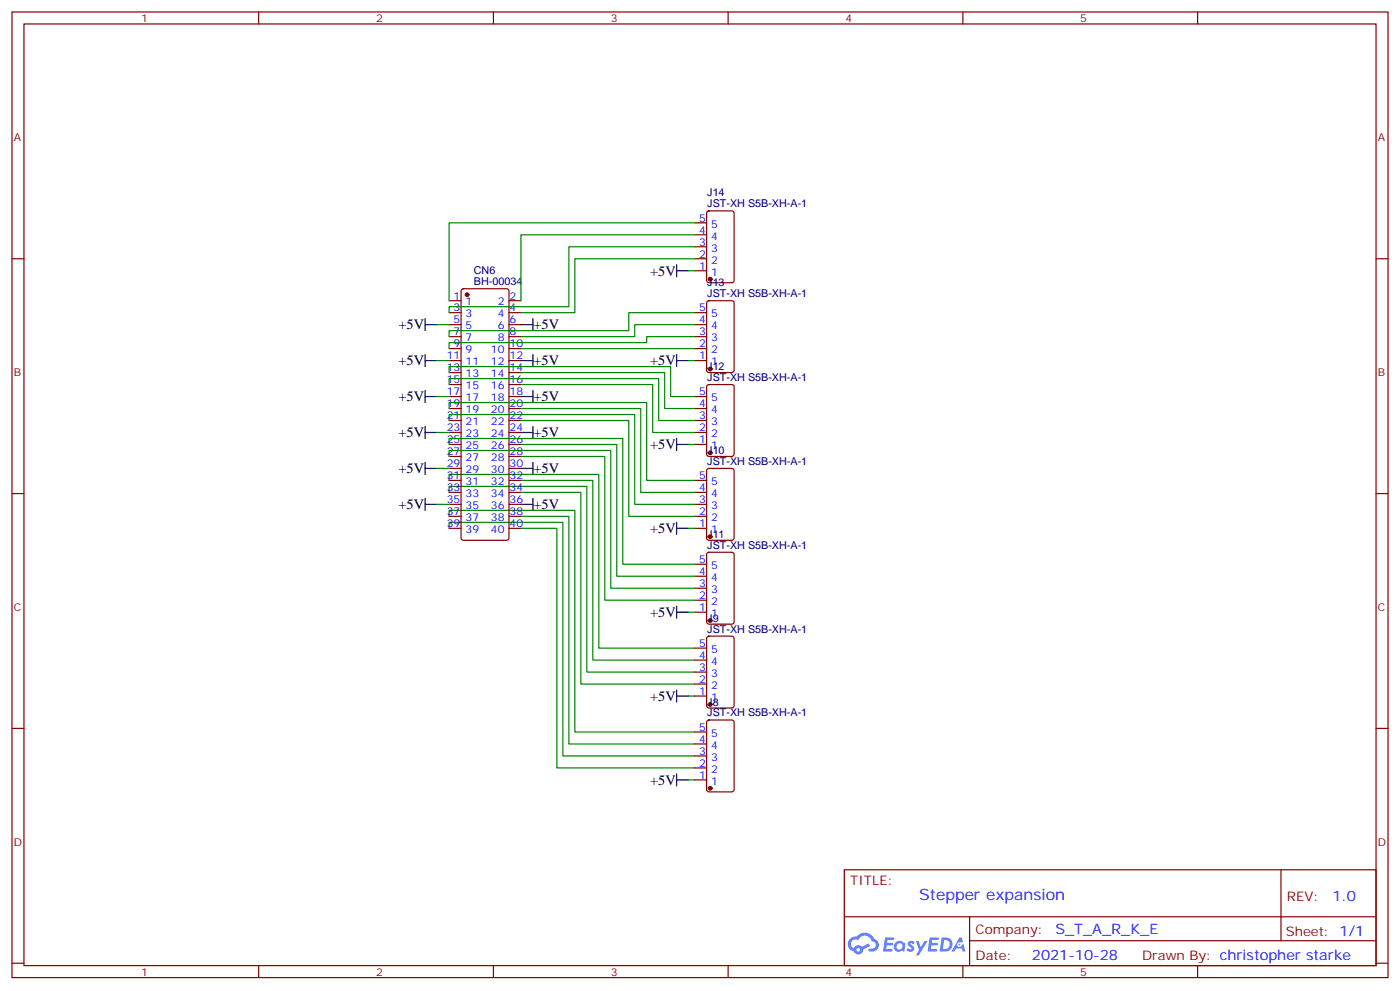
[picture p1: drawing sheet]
<svg xmlns="http://www.w3.org/2000/svg" width="412mm" height="292mm" viewBox="0 0 412 292" stroke-linecap="round" stroke-linejoin="round" font-family="sans-serif">
<g fill="none" stroke="#870000" stroke-width=".35">
<path d="M3.5 3.5h405.4v284.4h-405.4zM7.1 7.1h398.2v277.2h-398.2zM76.2 3.5v3.6M145.3 3.5v3.6M214.5 3.5v3.6M283.6 3.5v3.6M352.8 3.5v3.6M3.5 76.2h3.6M405.3 76.2h3.6M3.5 145.3h3.6M405.3 145.3h3.6M3.5 214.5h3.6"/>
<path d="M405.3 214.5h3.6M248.7 256.1h156.6v28.2h-156.6zM377.3 256.1v20.9M248.7 270h156.5M285.6 277h119.6M285.6 270v14.1M3.5 283.6h3.6M76.2 284.3v3.6M145.3 284.3v3.6M214.5 284.3v3.6M283.6 284.3v3.6M352.8 284.3v3.6"/>
<path d="M405.3 283.6h3.6"/>
</g>
<g fill="#5487ff">
<path d="M267.7 277.3a1.22 1.22 0 0 1 1.7 .3l-.4 .5a.47 .47 0 0 0-.3-.4 .47 .47 0 0 0-.5 .2l.1 .3a1.14 1.14 0 0 1 .8 1.7 1.14 1.14 0 0 1-1.9 0l-.2-.2 .5-.5 .7 .4a.29 .29 0 0 0 .3-.3 .29 .29 0 0 0-.2-.3 1.04 1.04 0 0 1-.6-1.7z"/>
<path d="M260.7 276h2.4l.3 .2-.2 .5-1.8 .1-.1 .8h1.5l.3 .4-.3 .4h-1.6l-.2 1.1h1.7l.2 .3-.2 .3-2.6 .1z"/>
<path d="M273.8 276h2.4l.3 .2-.1 .5-1.8 .1-.2 .8h1.6l.3 .4-.4 .4h-1.6l-.1 1.1h1.7l.2 .3-.2 .3-2.6 .1z"/>
<path d="M282.6 276.1h.7l.3 1.2-.6 .3a.69 .69 0 0 0-1 .3 .69 .69 0 0 0 .4 1 .69 .69 0 0 0 .9-.7l.5-.2 .6 2.2h-.8l-.2-.9h-1.8l-.5 .9h-.8z"/>
<path d="M269.8 277.1h.8l.6 1.8 1.1-1.8h.9l-2.6 4.2h-.8l.9-1.5z"/>
<path d="M277.4 276.1l-.6 4.1h1.3a2.11 2.11 0 0 0 2.5-2.1 2.11 2.11 0 0 0-2.5-2zM278.1 276.8a1.39 1.39 0 0 1 1.7 1.4 1.39 1.39 0 0 1-1.8 1.3h-.3z"/>
<path d="M263.7 277.7a1.54 1.54 0 0 0-.1 2.1 1.54 1.54 0 0 0 2.2 .2l.6 .2 .3-2.3-.2-.2-.4-.1a1.49 1.49 0 0 0-2.4 .1zM264 278.7a.94 .94 0 0 1 1.8 0 .94 .94 0 0 1-1.8 0z"/>
<path d="M250.4 276.4a2.18 2.18 0 0 0 1.1 3.7 1.44 1.44 0 0 0 1.6 1 1.44 1.44 0 0 0 1.2-1.5l2-1-.5-.8-1.9 1a1.47 1.47 0 0 0-2.4 .4 1.39 1.39 0 0 1-.7-1.9 1.39 1.39 0 0 1 2-.5 2.12 2.12 0 0 1 2.2-1.3 2.12 2.12 0 0 1 1.9 1.7 1.14 1.14 0 0 1 1.1 1.4 1.14 1.14 0 0 1-1.7 .8 .43 .43 0 0 0-.5 .3 .43 .43 0 0 0 .4 .5 1.98 1.98 0 0 0 2.5-1.2 1.98 1.98 0 0 0-1.2-2.5 3.1 3.1 0 0 0-5.3-.7l-.9 .1zM252.3 279.7a.55 .55 0 0 1 1.1 0 .55 .55 0 0 1-1.1 0z"/>
<circle cx="282.6" cy="278.1" r=".26"/>
</g>
<g fill="none" stroke="#008700" stroke-width=".35">
<path d="M202.8 79.7h1.8M204.6 65.6h-72.3v22.9M204.6 69.1h-51.1v19.4M204.6 72.7h-37v17.6h-35.3v1.8M204.6 76.2h-35.3v15.9h-15.8M128.8 95.6h3.5M204.6 92.1h-19.4v5.3h-52.9v1.7M204.6 95.6h-17.6v3.5h-33.5M204.6 99.1h-14.1v1.8h-58.2v1.8M128.8 106.2h3.5M128.8 116.8h3.5M132.3 109.7v-1.8h65.3v8.9h7"/>
<path d="M132.3 113.2v-1.7h61.7v12.3h10.6M153.5 109.7h42.3v10.6h8.8M153.5 113.2h38.8v14.2h12.3M153.5 102.7h51.1M202.8 106.2h1.8M128.8 127.4h3.5M128.8 137.9h3.5M132.3 120.3v-1.8h58.2v23h14.1M132.3 123.8v-1.7h54.7v26.4h17.6M132.3 130.9v-1.8h51.1v37.1h21.2M132.3 134.4v-1.8h47.6v40.6h24.7M153.5 120.3h35.2v24.7h15.9"/>
<path d="M153.5 123.8h31.7v28.2h19.4M153.5 130.9h28.2v38.8h22.9M153.5 134.4h24.7v42.3h26.4M202.8 130.9h1.8M128.8 148.5h3.5M132.3 155.6v-1.8h33.5v68.8h38.8M132.3 152v-1.7h37v65.2h35.3M132.3 145v-1.8h40.6v54.7h31.7M132.3 141.5v-1.8h44.1v51.2h28.2M153.5 155.6h10.5v70.5h40.6M153.5 152h14.1v67.1h37M153.5 145h17.6v56.4h33.5"/>
<path d="M153.5 141.5h21.1v52.9h30M202.8 155.6h1.8M202.8 180.3h1.8M202.8 205h1.8M202.8 229.7h1.8"/>
</g>
<g fill="none" stroke="#870000" stroke-width=".35">
<path d="M204.6 79.7h3.5M204.6 76.2h3.5M204.6 72.7h3.5M204.6 69.1h3.5M204.6 65.6h3.5M208.4 62.3l.4-.2h6.7l.7 .4 .1 20-.5 .7-7 .1-.6-.5-.1-20zM132.3 88.5h3.5M132.3 92.1h3.5M132.3 95.6h3.5M132.3 99.1h3.5M136.1 85.2l.4-.2h12.7l.5 .2 .2 .5v72.7l-.2 .5-.5 .2h-12.7l-.5-.2-.2-.5v-72.7zM149.9 88.5h3.6"/>
<path d="M149.9 92.1h3.6M149.9 95.6h3.6M149.9 99.1h3.6M204.6 92.1h3.5M204.6 95.6h3.5M204.6 99.1h3.5M208.4 88.8l.4-.3h6.7l.7 .5 .1 20-.5 .7h-7l-.6-.4-.1-20zM132.3 102.7h3.5M132.3 106.2h3.5M132.3 109.7h3.5M132.3 113.2h3.5M132.3 116.8h3.5"/>
<path d="M149.9 102.7h3.6M149.9 106.2h3.6M149.9 109.7h3.6M149.9 113.2h3.6M149.9 116.8h3.6M204.6 102.7h3.5M204.6 106.2h3.5M204.6 116.8h3.5M208.4 113.4l.4-.2h6.7l.7 .5 .1 20-.5 .7h-7l-.6-.5-.1-20zM132.3 137.9h3.5M132.3 134.4h3.5M132.3 130.9h3.5"/>
<path d="M132.3 127.4h3.5M132.3 120.3h3.5M132.3 123.8h3.5M149.9 137.9h3.6M149.9 134.4h3.6M149.9 130.9h3.6M149.9 127.4h3.6M149.9 120.3h3.6M149.9 123.8h3.6M204.6 130.9h3.5M204.6 127.4h3.5M204.6 120.3h3.5"/>
<path d="M204.6 123.8h3.5M208.4 138.1l.4-.2h6.7l.7 .5 .1 20-.5 .6-7 .1-.6-.5-.1-20zM132.3 155.6h3.5M132.3 152h3.5M132.3 148.5h3.5M132.3 145h3.5M132.3 141.5h3.5M149.9 155.6h3.6M149.9 152h3.6M149.9 148.5h3.6M149.9 145h3.6M149.9 141.5h3.6"/>
<path d="M204.6 155.6h3.5M204.6 152h3.5M204.6 148.5h3.5M204.6 145h3.5M204.6 141.5h3.5M204.6 176.7h3.5M204.6 173.2h3.5M204.6 169.7h3.5M204.6 166.2h3.5M208.4 162.8l.4-.2h6.7l.7 .5 .1 20-.5 .6-7 .1-.6-.5-.1-20zM204.6 180.3h3.5M204.6 197.9h3.5"/>
<path d="M204.6 194.4h3.5M204.6 190.9h3.5M208.4 187.5l.4-.2h6.7l.7 .5 .1 20-.5 .6-7 .1-.6-.5-.1-20zM204.6 205h3.5M204.6 201.4h3.5M204.6 219.1h3.5M204.6 215.5h3.5M208.4 212.2l.4-.2h6.7l.7 .5 .1 20-.5 .6-7 .1-.6-.5-.1-20zM204.6 229.7h3.5M204.6 226.1h3.5M204.6 222.6h3.5"/>
</g>
<g fill="#870000" stroke="#870000" stroke-width=".35">
<circle cx="137.6" cy="86.8" r=".53"/>
<circle cx="209.2" cy="82.2" r=".53"/>
<circle cx="209.2" cy="108.7" r=".53"/>
<circle cx="209.2" cy="133.4" r=".53"/>
<circle cx="209.2" cy="182.7" r=".53"/>
<circle cx="209.2" cy="158" r=".53"/>
<circle cx="209.2" cy="207.4" r=".53"/>
<circle cx="209.2" cy="232.1" r=".53"/>
</g>
<g fill="none" stroke="#000" stroke-width=".35">
<path d="M199.3 79.7h3.5M199.3 78v3.5M125.2 95.6h3.6M125.2 93.8v3.6M153.5 95.6h3.5M157 93.8v3.6M125.2 106.2h3.6M125.2 116.8h3.6M125.2 104.4v3.5M125.2 115v3.5M153.5 106.2h3.5M153.5 116.8h3.5"/>
<path d="M157 104.4v3.5M157 115v3.5M199.3 106.2h3.5M199.3 104.4v3.5M125.2 127.4h3.6M125.2 137.9h3.6M125.2 125.6v3.5M125.2 136.2v3.5M153.5 127.4h3.5M153.5 137.9h3.5M157 125.6v3.5M157 136.2v3.5"/>
<path d="M199.3 129.1v3.5M199.3 130.9h3.5M125.2 148.5h3.6M125.2 146.8v3.5M153.5 148.5h3.5M157 146.8v3.5M199.3 153.8v3.5M199.3 155.6h3.5M199.3 178.5v3.5M199.3 180.3h3.5M199.3 203.2v3.5M199.3 205h3.5"/>
<path d="M199.3 227.9v3.5M199.3 229.7h3.5"/>
</g>
<text font-size="4.6" fill="#00f" x="270.8" y="265.1">Stepper expansion</text>
<g font-size="4.2">
<text x="191.5" y="81.2">+5V</text>
<text x="117.4" y="97">+5V</text>
<text x="157.2" y="97">+5V</text>
<text x="117.4" y="107.6">+5V</text>
<text x="157.2" y="107.6">+5V</text>
<text x="191.5" y="107.6">+5V</text>
<text x="117.4" y="118.2">+5V</text>
<text x="157.2" y="118.2">+5V</text>
<text x="117.4" y="128.8">+5V</text>
<text x="157.2" y="128.8">+5V</text>
<text x="191.5" y="132.3">+5V</text>
<text x="117.4" y="139.3">+5V</text>
<text x="157.2" y="139.3">+5V</text>
<text x="117.4" y="149.9">+5V</text>
<text x="157.2" y="149.9">+5V</text>
<text x="191.5" y="157">+5V</text>
<text x="191.5" y="181.7">+5V</text>
<text x="191.5" y="206.4">+5V</text>
<text x="191.5" y="231.1">+5V</text>
</g>
<g font-size="4.2" fill="#00f">
<text x="392.5" y="265.4">1.0</text>
<text x="310.9" y="274.9">S_T_A_R_K_E</text>
<text x="304" y="282.7">2021-10-28</text>
</g>
<g font-size="3.9" fill="#800">
<text x="250.5" y="260.7">TITLE:</text>
<text x="379.1" y="265.4">REV:</text>
<text x="287.4" y="274.9">Company:</text>
<text x="378.7" y="275.5">Sheet: 1/1</text>
<text x="287.4" y="282.6">Date:</text>
<text x="336.4" y="282.7">Drawn By: christopher starke</text>
</g>
<g font-size="3.2" fill="#800">
<text x="41.6" y="6.5">1</text>
<text x="110.8" y="6.5">2</text>
<text x="179.9" y="6.5">3</text>
<text x="249.1" y="6.5">4</text>
<text x="318.2" y="6.5">5</text>
<text x="4.1" y="41.6">A</text>
<text x="405.9" y="41.6">A</text>
<text x="4.1" y="110.8">B</text>
<text x="405.9" y="110.8">B</text>
<text x="4.1" y="179.9">C</text>
<text x="405.9" y="179.9">C</text>
<text x="4.1" y="249.1">D</text>
<text x="405.9" y="249.1">D</text>
<text x="41.6" y="287.3">1</text>
<text x="110.8" y="287.3">2</text>
<text x="179.9" y="287.3">3</text>
<text x="249.1" y="287.3">4</text>
<text x="318.2" y="287.3">5</text>
</g>
<g font-size="3.2" fill="#000080">
<text x="208.3" y="57.9">J14</text>
<text x="208.3" y="61">JST-XH S5B-XH-A-1</text>
<text x="139.6" y="84">BH-00034</text>
<text x="139.6" y="80.8">CN6</text>
<text x="208.3" y="87.5">JST-XH S5B-XH-A-1</text>
<text x="208.3" y="84.3">J13</text>
<text x="208.3" y="112.2">JST-XH S5B-XH-A-1</text>
<text x="208.3" y="109">J12</text>
<text x="208.3" y="136.9">JST-XH S5B-XH-A-1</text>
<text x="208.3" y="133.7">J10</text>
<text x="208.3" y="161.6">JST-XH S5B-XH-A-1</text>
<text x="208.3" y="158.4">J11</text>
<text x="208.3" y="183.1">J9</text>
<text x="208.3" y="186.3">JST-XH S5B-XH-A-1</text>
<text x="208.3" y="207.8">J8</text>
<text x="208.3" y="211">JST-XH S5B-XH-A-1</text>
</g>
<g font-size="3.2" fill="#00f">
<text x="205.9" y="65.3">5</text>
<text x="205.9" y="68.8">4</text>
<text x="209.4" y="70.6">4</text>
<text x="209.4" y="67">5</text>
<text x="205.9" y="75.8">2</text>
<text x="205.9" y="72.3">3</text>
<text x="209.4" y="77.6">2</text>
<text x="209.4" y="74.1">3</text>
<text x="205.9" y="79.4">1</text>
<text x="209.4" y="81.1">1</text>
<text x="133.6" y="88.2">1</text>
<text x="137.1" y="90">1</text>
<text x="146.6" y="90">2</text>
<text x="150.1" y="88.2">2</text>
<text x="133.6" y="91.7">3</text>
<text x="133.6" y="95.2">5</text>
<text x="137.1" y="93.5">3</text>
<text x="146.6" y="93.5">4</text>
<text x="150.1" y="95.2">6</text>
<text x="150.1" y="91.7">4</text>
<text x="205.9" y="95.2">4</text>
<text x="205.9" y="91.7">5</text>
<text x="209.4" y="93.5">5</text>
<text x="133.6" y="98.8">7</text>
<text x="137.1" y="97">5</text>
<text x="137.1" y="100.5">7</text>
<text x="146.6" y="100.5">8</text>
<text x="146.6" y="97">6</text>
<text x="150.1" y="98.8">8</text>
<text x="205.9" y="98.8">3</text>
<text x="209.4" y="100.5">3</text>
<text x="209.4" y="97">4</text>
<text x="131.6" y="105.8">11</text>
<text x="133.6" y="102.3">9</text>
<text x="137.1" y="104.1">9</text>
<text x="137.1" y="107.6">11</text>
<text x="144.6" y="107.6">12</text>
<text x="144.6" y="104.1">10</text>
<text x="150.1" y="105.8">12</text>
<text x="150.1" y="102.3">10</text>
<text x="205.9" y="105.8">1</text>
<text x="205.9" y="102.3">2</text>
<text x="209.4" y="107.6">1</text>
<text x="209.4" y="104.1">2</text>
<text x="131.6" y="109.4">13</text>
<text x="131.6" y="112.9">15</text>
<text x="137.1" y="111.1">13</text>
<text x="144.6" y="111.1">14</text>
<text x="150.1" y="112.9">16</text>
<text x="150.1" y="109.4">14</text>
<text x="131.6" y="116.4">17</text>
<text x="131.6" y="119.9">19</text>
<text x="137.1" y="114.7">15</text>
<text x="137.1" y="118.2">17</text>
<text x="144.6" y="118.2">18</text>
<text x="144.6" y="114.7">16</text>
<text x="150.1" y="119.9">20</text>
<text x="150.1" y="116.4">18</text>
<text x="205.9" y="119.9">4</text>
<text x="205.9" y="116.4">5</text>
<text x="209.4" y="118.2">5</text>
<text x="131.6" y="123.5">21</text>
<text x="137.1" y="121.7">19</text>
<text x="137.1" y="125.2">21</text>
<text x="144.6" y="125.2">22</text>
<text x="144.6" y="121.7">20</text>
<text x="150.1" y="123.5">22</text>
<text x="205.9" y="123.5">3</text>
<text x="209.4" y="125.2">3</text>
<text x="209.4" y="121.7">4</text>
<text x="131.6" y="127">23</text>
<text x="131.6" y="130.5">25</text>
<text x="137.1" y="128.8">23</text>
<text x="144.6" y="128.8">24</text>
<text x="150.1" y="130.5">26</text>
<text x="150.1" y="127">24</text>
<text x="205.9" y="130.5">1</text>
<text x="205.9" y="127">2</text>
<text x="209.4" y="128.8">2</text>
<text x="131.6" y="134.1">27</text>
<text x="131.6" y="137.6">29</text>
<text x="137.1" y="132.3">25</text>
<text x="137.1" y="135.8">27</text>
<text x="144.6" y="135.8">28</text>
<text x="144.6" y="132.3">26</text>
<text x="150.1" y="137.6">30</text>
<text x="150.1" y="134.1">28</text>
<text x="209.4" y="132.3">1</text>
<text x="131.6" y="141.1">31</text>
<text x="137.1" y="139.3">29</text>
<text x="137.1" y="142.9">31</text>
<text x="144.6" y="142.9">32</text>
<text x="144.6" y="139.3">30</text>
<text x="150.1" y="141.1">32</text>
<text x="205.9" y="141.1">5</text>
<text x="209.4" y="142.9">5</text>
<text x="131.6" y="144.6">33</text>
<text x="131.6" y="148.2">35</text>
<text x="137.1" y="146.4">33</text>
<text x="137.1" y="149.9">35</text>
<text x="144.6" y="149.9">36</text>
<text x="144.6" y="146.4">34</text>
<text x="150.1" y="148.2">36</text>
<text x="150.1" y="144.6">34</text>
<text x="205.9" y="148.2">3</text>
<text x="205.9" y="144.6">4</text>
<text x="209.4" y="149.9">3</text>
<text x="209.4" y="146.4">4</text>
<text x="131.6" y="151.7">37</text>
<text x="131.6" y="155.2">39</text>
<text x="137.1" y="153.5">37</text>
<text x="144.6" y="153.5">38</text>
<text x="150.1" y="155.2">40</text>
<text x="150.1" y="151.7">38</text>
<text x="205.9" y="155.2">1</text>
<text x="205.9" y="151.7">2</text>
<text x="209.4" y="153.5">2</text>
<text x="137.1" y="157">39</text>
<text x="144.6" y="157">40</text>
<text x="209.4" y="157">1</text>
<text x="205.9" y="165.8">5</text>
<text x="209.4" y="167.6">5</text>
<text x="205.9" y="172.9">3</text>
<text x="205.9" y="169.3">4</text>
<text x="209.4" y="171.1">4</text>
<text x="205.9" y="179.9">1</text>
<text x="205.9" y="176.4">2</text>
<text x="209.4" y="178.2">2</text>
<text x="209.4" y="174.6">3</text>
<text x="209.4" y="181.7">1</text>
<text x="205.9" y="190.5">5</text>
<text x="205.9" y="197.6">3</text>
<text x="205.9" y="194">4</text>
<text x="209.4" y="195.8">4</text>
<text x="209.4" y="192.3">5</text>
<text x="205.9" y="201.1">2</text>
<text x="209.4" y="202.8">2</text>
<text x="209.4" y="199.3">3</text>
<text x="205.9" y="204.6">1</text>
<text x="209.4" y="206.4">1</text>
<text x="205.9" y="215.2">5</text>
<text x="205.9" y="218.7">4</text>
<text x="209.4" y="220.5">4</text>
<text x="209.4" y="217">5</text>
<text x="205.9" y="225.8">2</text>
<text x="205.9" y="222.3">3</text>
<text x="209.4" y="227.5">2</text>
<text x="209.4" y="224">3</text>
<text x="205.9" y="229.3">1</text>
<text x="209.4" y="231.1">1</text>
</g>
</svg>
